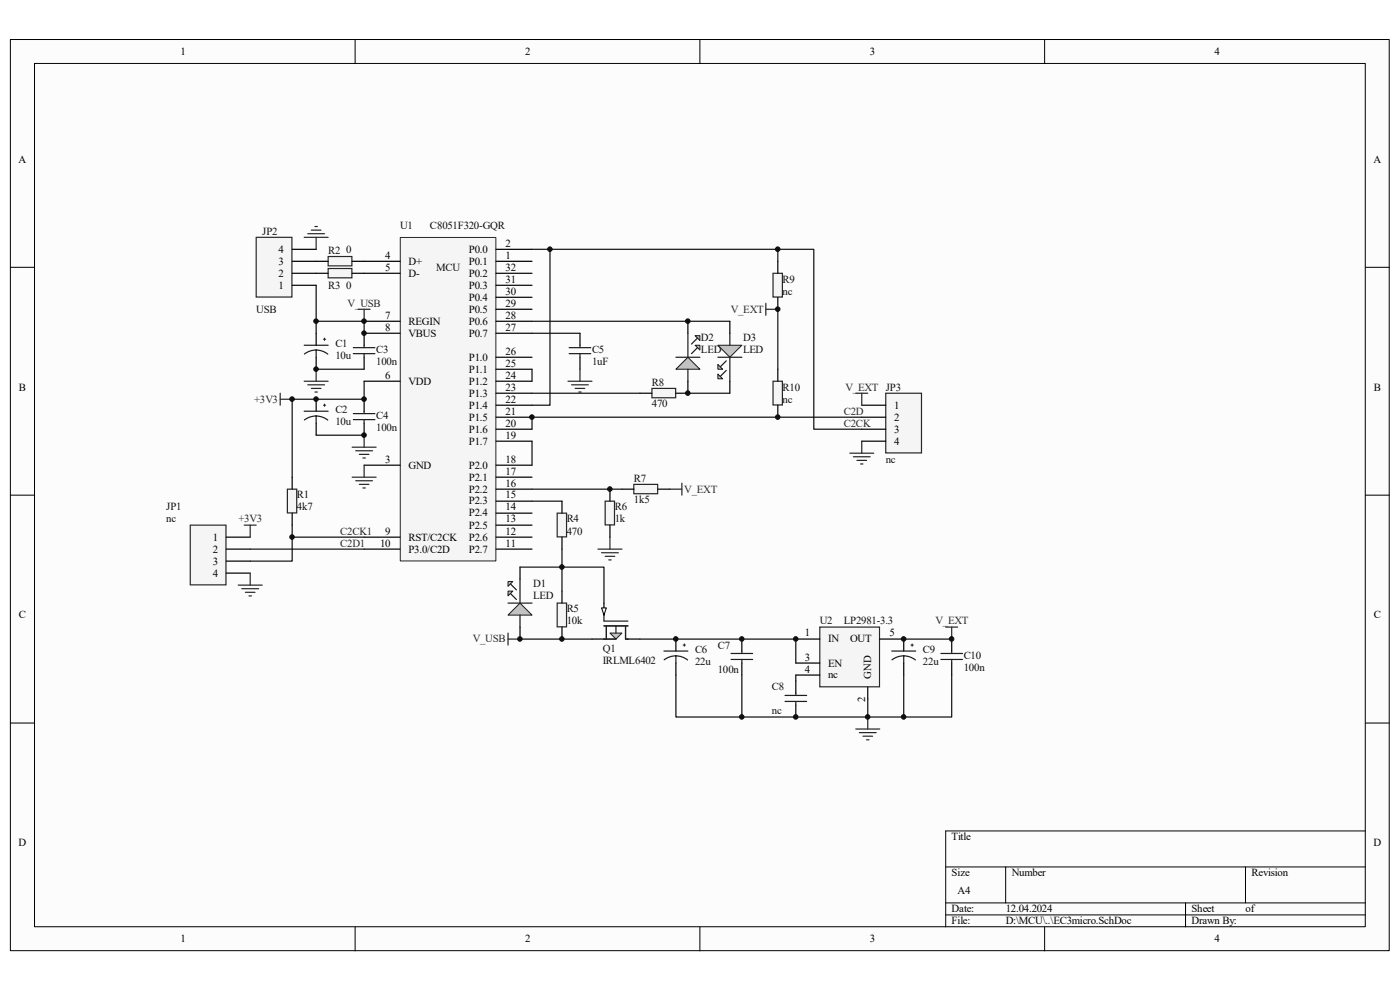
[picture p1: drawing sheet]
<svg xmlns="http://www.w3.org/2000/svg" width="297mm" height="210mm" viewBox="0 0 297 210" stroke-linecap="round" stroke-linejoin="round" font-family="sans-serif">
<path d="M2.2 8.4h292.5v193.3h-292.5z" fill="#fcfcfc"/>
<path d="M2.2 8.4h292.5v193.3h-292.5z" fill="none" stroke="#000" stroke-width=".21"/>
<path d="M7.4 13.5h282.2v183.1h-282.2z" fill="#fcfcfc"/>
<g fill="none" stroke="#000" stroke-width=".21">
<path d="M7.3 13.5h282.3v183.1h-282.3zM75.3 8.4v5.1M148.5 8.4v5.1M221.6 8.4v5.1M2.2 56.7h5.1M289.7 56.7h5.1M2.2 105h5.1M289.7 105h5.1M2.2 153.4h5.1M289.7 153.4h5.1M289.7 176.3h-89.1v20.3M75.3 196.6v5.1"/>
<path d="M148.5 196.6v5.1M200.6 183.9h89.1M200.6 191.5h89.1M200.6 194.1h89.1M213.4 183.9v7.6M221.6 196.6v5.1M251.5 191.5v5.1M264.2 183.9v7.6"/>
</g>
<path d="M85 50.4h20.2v68.6h-20.2z" fill="#f5f5f5"/>
<path d="M84.9 50.4h20.3v68.6h-20.3z" fill="none" stroke="#262626" stroke-width=".21"/>
<g fill="none" stroke="#000" stroke-width=".25">
<path d="M77.2 55.4h7.7M77.2 58h7.7M105.2 55.4h7.7M105.2 52.9h7.7M105.2 58h7.7M67.1 70.7v2.5M67.1 75.8v2.5M77.2 68.2h7.7M77.2 75.8v2.5M84.9 70.7h-7.7v2.5M105.2 68.2h7.7M105.2 70.7h7.7"/>
<path d="M105.2 78.3h7.7M105.2 75.8h7.7M105.2 65.6h7.7M105.2 63.1h7.7M105.2 60.5h7.7M123 70.7v2.5M123 75.8v2.5M67.1 84.7v2.5M67.1 89.8v2.5M77.2 98.7h7.7M77.2 80.9h7.7M77.2 84.7v2.5"/>
<path d="M77.2 89.8v2.5M105.2 98.7h7.7M105.2 80.9h7.7M105.2 93.6h7.7M105.2 91.1h7.7M105.2 88.5h7.7M105.2 86h7.7M105.2 83.4h7.7M77.2 113.9h7.7M77.2 116.5h7.7M105.2 113.9h7.7M105.2 116.5h7.7"/>
<path d="M105.2 111.4h7.7M105.2 108.9h7.7M105.2 106.3h7.7M105.2 103.8h7.7M105.2 101.2h7.7"/>
</g>
<path d="M116.7 52.9v33.1h-3.8M67.1 78.3h10.1M77.2 68.2v2.5M67.1 92.3h10.1M112.9 93.6v5.1" fill="none" stroke="#0e0e0e" stroke-width=".25"/>
<g fill="none" stroke="#262626" stroke-width=".25">
<path d="M64.5 50.3h5.1M65.3 49.6h3.6M66.1 48.8h2M66.8 48.1h.5M67.1 50.3v2.6M67.1 78.3v2.6M123 78.3v2.6M59.4 83.4v2.6M59.4 84.7h2.6M64.5 80.9h5.1M65.3 81.6h3.6M66.1 82.4h2"/>
<path d="M66.8 83.2h.5M74.7 94.9h5.1M75.5 95.6h3.5M76.2 96.4h2.1M77 97.2h.5M77.2 92.3v2.6M77.2 98.7v2.5M120.5 80.9h5.1M121.3 81.6h3.5M122 82.4h2.1M122.8 83.2h.5M180.3 96.1h5.1"/>
<path d="M181 96.9h3.6M181.8 97.7h2M182.6 98.4h.5M182.8 93.6v2.5M74.7 101.2h5.1M75.5 102h3.5M76.2 102.8h2.1M77 103.5h.5M126.9 116.5h5M127.6 117.3h3.6M128.4 118h2M129.1 118.8h.6"/>
<path d="M129.4 113.9v2.6"/>
</g>
<g fill="none" stroke="#1c1c1c" stroke-width=".25">
<path d="M64.5 73.2h5.1M67.1 74.3v1.5M67.1 74.3l1.5 .3 .9 .5M67.1 74.3l-1.1 .1-1.4 .7M75 75h4.5M75 73.7h4.5M77.2 73.2v.5M77.2 75v.8M120.8 75h4.5M120.8 73.7h4.5M123 73.2v.5M123 75v.8"/>
<path d="M64.5 87.2h5.1M67.1 88.3v1.5M67.1 88.3l1.5 .3 .9 .5M67.1 88.3l-1.1 .1-1.4 .7M75 89h4.5M75 87.7h4.5M77.2 87.2v.5M77.2 89v.8"/>
</g>
<path d="M68.6 72h.5M68.9 71.7v.5M68.6 86h.5M68.9 85.7v.5" fill="none" stroke="#1c1c1c" stroke-width=".21"/>
<g fill="#c0c0c0" stroke="#1c1c1c" stroke-width=".21">
<path d="M110.3 127.9l2.6 2.6h-5.1z"/>
<path d="M107.8 125.4h1l-1 1z"/>
<path d="M107.8 123.4h1l-1 1z"/>
</g>
<path d="M107.8 127.9h5.1M108.3 125.9l1.3 1.3M108.3 123.9l1.3 1.2M110.3 122.9v5M110.3 130.5v2.5" fill="none" stroke="#1c1c1c" stroke-width=".25"/>
<path d="M110.3 120.3v2.6M110.3 133v2.6" fill="none" stroke="#000" stroke-width=".25"/>
<g fill="#c0c0c0" stroke="#1c1c1c" stroke-width=".21">
<path d="M145.9 75.8l2.6 2.5h-5.1z"/>
<path d="M147.5 73.2h1v1.1z"/>
<path d="M147.5 71.2h1v1z"/>
</g>
<path d="M143.4 75.8h5.1M145.9 70.7v5.1M145.9 78.3v2.6M148 73.7l-1.3 1.3M148 71.7l-1.3 1.3" fill="none" stroke="#1c1c1c" stroke-width=".25"/>
<path d="M145.9 68.2v2.5M145.9 80.9v2.5" fill="none" stroke="#000" stroke-width=".25"/>
<g fill="#c0c0c0" stroke="#1c1c1c" stroke-width=".21">
<path d="M152.3 73.2h5.1l-2.6 2.6z"/>
<path d="M152.3 77.3l1 1h-1z"/>
<path d="M152.3 79.3l1 1.1h-1z"/>
</g>
<g fill="none" stroke="#1c1c1c" stroke-width=".25">
<path d="M152.3 75.8h5.1M154.1 76.5l-1.3 1.3M154.1 78.6l-1.3 1.3M154.8 70.7v2.5M154.8 75.8v5.1M155.1 139.9h4.6M155.1 138.6h4.6M157.4 138.1v.5M157.4 139.9v.8M189.2 138.1h5.1M191.7 139.1v1.6M191.7 139.1l1.6 .4 .9 .5"/>
<path d="M191.7 139.1l-1 .2-1.5 .7M199.6 139.9h4.6M199.6 138.6h4.6M201.9 138.1v.5M201.9 139.9v.8"/>
</g>
<path d="M154.8 68.2v2.5M154.8 80.9v2.5M157.4 135.6v2.5M191.7 135.6v2.5M201.9 135.6v2.5M157.4 140.7v2.5M191.7 140.7v2.5M201.9 140.7v2.5" fill="none" stroke="#000" stroke-width=".25"/>
<path d="M76 65.6h2.5M77.2 65.6v2.6M107.8 134.3v2.5M107.8 135.6h2.5M181.6 154.7h5M182.3 155.4h3.6M183.1 156.2h2M183.8 156.9h.6M184.1 152.1v2.6" fill="none" stroke="#262626" stroke-width=".25"/>
<path d="M112.9 78.3v2.6M112.9 68.2h41.9M112.9 70.7h10.1M145.9 83.4h8.9" fill="none" stroke="#0e0e0e" stroke-width=".25"/>
<path d="M193.3 136.8h.5M193.5 136.6v.5" fill="none" stroke="#1c1c1c" stroke-width=".21"/>
<path d="M173.9 133h12.7v12.7h-12.7z" fill-rule="evenodd" fill="#f5f5f5" stroke="#262626" stroke-width=".25"/>
<path d="M168.8 135.6h5.1M186.6 135.6h5.1M168.8 140.7h5.1M168.8 143.2h5.1M184.1 145.7v2.6" fill="none" stroke="#000" stroke-width=".25"/>
<path d="M191.7 135.6h10.2M184.1 148.3v3.8M201.9 143.2v8.9h-10.2" fill="none" stroke="#0e0e0e" stroke-width=".25"/>
<path d="M200.6 133h2.6M201.9 133v2.6" fill="none" stroke="#262626" stroke-width=".25"/>
<path d="M129.4 134.3h2.5l-1.2 1.3z" fill="#c0c0c0" stroke="#1c1c1c" stroke-width=".21"/>
<path d="M128.1 132.8h5.1M128.1 135.6h2.6M128.1 130.5v1.3h5.1M128.6 132.8v2.8M130.7 132.8v1.5M132.7 132.8v2.8h.5" fill="none" stroke="#1c1c1c" stroke-width=".25"/>
<path d="M128.1 127.9v2.6" fill="none" stroke="#000" stroke-width=".25"/>
<path d="M127.6 129h1l-.5 1.5z" fill="#fcfcfc" stroke="#000" stroke-width=".21"/>
<path d="M125.6 135.6h2.5M133.2 135.6h2.6M143.4 135.6v2.5M143.4 140.7v2.5M168.8 144.5v2.5M168.8 149.6v2.5" fill="none" stroke="#000" stroke-width=".25"/>
<path d="M77.2 80.9v3.8h-15.2v16.5M112.9 106.3h6.3M119.2 116.5v3.8M110.3 120.3h8.9M110.3 135.6h15.3M119.2 120.3h8.9v7.6M135.8 135.6h33v5.1M143.4 143.2v8.9h14M157.4 143.2v8.9M168.8 143.2v1.3M191.7 143.2v8.9h-34.3" fill="none" stroke="#0e0e0e" stroke-width=".25"/>
<path d="M140.8 138.1h5.1M143.4 139.1l1.5 .4 1 .5M143.4 139.1l-1.1 .2-1.4 .7M143.4 139.1v1.6M166.5 148.8h4.6M166.5 147.5h4.6M168.8 147v.5M168.8 148.8v.8" fill="none" stroke="#1c1c1c" stroke-width=".25"/>
<path d="M144.9 136.8h.5M145.2 136.6v.5" fill="none" stroke="#1c1c1c" stroke-width=".21"/>
<path d="M142.1 103.8h2.6M144.7 102.5v2.5" fill="none" stroke="#262626" stroke-width=".25"/>
<path d="M40.4 111.4h7.5v12.7h-7.5z" fill-rule="evenodd" fill="#f5f5f5" stroke="#262626" stroke-width=".25"/>
<path d="M48 113.9h5.1M48 116.5h5.1M48 119h5.1M48 121.6h5.1" fill="none" stroke="#000" stroke-width=".25"/>
<path d="M187.9 83.4h7.6v12.7h-7.6z" fill-rule="evenodd" fill="#f5f5f5" stroke="#262626" stroke-width=".25"/>
<path d="M182.8 86h5.1M182.8 88.5h5.1M182.8 91.1h5.1M182.8 93.6h5.1" fill="none" stroke="#000" stroke-width=".25"/>
<path d="M162.5 64.3v2.6M162.5 65.6h2.5M181.6 83.4h2.5M182.8 83.4v2.6M51.8 111.4h2.6M53.1 111.4v2.5M50.5 124.1h5.1M51.3 124.9h3.6M52.1 125.7h2M52.8 126.4h.5M53.1 121.6v2.5" fill="none" stroke="#262626" stroke-width=".25"/>
<path d="M112.9 52.9h59.7v38.2h10.2M182.8 88.5h-69.9v2.6M53.1 116.5h24.1" fill="none" stroke="#0e0e0e" stroke-width=".25"/>
<path d="M54.4 50.3h7.5v12.7h-7.5z" fill-rule="evenodd" fill="#f5f5f5" stroke="#262626" stroke-width=".25"/>
<path d="M62 58h5.1M62 55.4h5.1M62 52.9h5.1M62 60.5h5.1" fill="none" stroke="#000" stroke-width=".25"/>
<path d="M61 103.8h2v5h-2z" fill-rule="evenodd" fill="#f5f5f5" stroke="#262626" stroke-width=".25"/>
<path d="M62 101.2v2.6M62 108.9v2.5" fill="none" stroke="#000" stroke-width=".25"/>
<path d="M69.6 54.4h5.1v2h-5.1z" fill-rule="evenodd" fill="#f5f5f5" stroke="#262626" stroke-width=".25"/>
<path d="M67.1 55.4h2.5M74.7 55.4h2.5" fill="none" stroke="#000" stroke-width=".25"/>
<path d="M69.6 57h5.1v1.9h-5.1z" fill-rule="evenodd" fill="#f5f5f5" stroke="#262626" stroke-width=".25"/>
<path d="M67.1 58h2.5M74.7 58h2.5" fill="none" stroke="#000" stroke-width=".25"/>
<path d="M138.3 82.4h5v2h-5z" fill-rule="evenodd" fill="#f5f5f5" stroke="#262626" stroke-width=".25"/>
<path d="M135.8 83.4h2.5M143.4 83.4h2.5" fill="none" stroke="#000" stroke-width=".25"/>
<path d="M134.5 102.8h5v1.9h-5z" fill-rule="evenodd" fill="#f5f5f5" stroke="#262626" stroke-width=".25"/>
<path d="M131.9 103.8h2.6M139.6 103.8h2.5" fill="none" stroke="#000" stroke-width=".25"/>
<path d="M128.4 106.3h2v5.1h-2z" fill-rule="evenodd" fill="#f5f5f5" stroke="#262626" stroke-width=".25"/>
<path d="M129.4 103.8v2.5M129.4 111.4v2.5" fill="none" stroke="#000" stroke-width=".25"/>
<path d="M118.2 108.9h2v5h-2z" fill-rule="evenodd" fill="#f5f5f5" stroke="#262626" stroke-width=".25"/>
<path d="M119.2 106.3v2.6M119.2 113.9v2.6" fill="none" stroke="#000" stroke-width=".25"/>
<path d="M118.2 127.9h2v5.1h-2z" fill-rule="evenodd" fill="#f5f5f5" stroke="#262626" stroke-width=".25"/>
<path d="M119.2 125.4v2.5M119.2 133v2.6" fill="none" stroke="#000" stroke-width=".25"/>
<path d="M164 58h2v5h-2z" fill-rule="evenodd" fill="#f5f5f5" stroke="#262626" stroke-width=".25"/>
<path d="M165 55.4v2.6M165 63.1v2.5" fill="none" stroke="#000" stroke-width=".25"/>
<path d="M164 80.9h2v5h-2z" fill-rule="evenodd" fill="#f5f5f5" stroke="#262626" stroke-width=".25"/>
<path d="M165 78.3v2.6M165 86v2.5" fill="none" stroke="#000" stroke-width=".25"/>
<path d="M165 52.9v2.5M67.1 60.5v10.2M67.1 68.2h10.1M165 65.6v12.7M112.9 83.4h22.9M62 113.9v5.1h-8.9M62 113.9h15.2M62 111.4v2.5M112.9 103.8h19M119.2 120.3v5.1" fill="none" stroke="#0e0e0e" stroke-width=".25"/>
<g fill="#0e0e0e" stroke="#0e0e0e" stroke-width=".21">
<circle cx="62" cy="113.9" r=".48"/>
<circle cx="62" cy="84.7" r=".48"/>
<circle cx="67" cy="84.7" r=".48"/>
<circle cx="67" cy="78.3" r=".48"/>
<circle cx="67" cy="68.1" r=".48"/>
<circle cx="77.2" cy="92.3" r=".48"/>
<circle cx="77.2" cy="84.7" r=".48"/>
<circle cx="77.2" cy="70.7" r=".48"/>
<circle cx="77.2" cy="68.1" r=".48"/>
<circle cx="110.3" cy="135.5" r=".48"/>
<circle cx="112.8" cy="88.5" r=".48"/>
<circle cx="116.7" cy="52.9" r=".48"/>
<circle cx="119.2" cy="135.5" r=".48"/>
<circle cx="119.2" cy="120.3" r=".48"/>
<circle cx="129.4" cy="103.7" r=".48"/>
<circle cx="143.4" cy="135.5" r=".48"/>
<circle cx="145.9" cy="83.4" r=".48"/>
<circle cx="145.9" cy="68.1" r=".48"/>
<circle cx="157.4" cy="152.1" r=".48"/>
<circle cx="157.4" cy="135.5" r=".48"/>
<circle cx="165" cy="88.5" r=".48"/>
<circle cx="165" cy="65.6" r=".48"/>
<circle cx="165" cy="52.9" r=".48"/>
<circle cx="168.8" cy="152.1" r=".48"/>
<circle cx="168.8" cy="135.5" r=".48"/>
<circle cx="184.1" cy="152.1" r=".48"/>
<circle cx="191.7" cy="152.1" r=".48"/>
<circle cx="191.7" cy="135.5" r=".48"/>
<circle cx="201.9" cy="135.5" r=".48"/>
</g>
<g font-size="2.3">
<text x="38.3" y="11.6">1</text>
<text x="111.4" y="11.6">2</text>
<text x="184.5" y="11.6">3</text>
<text x="257.7" y="11.6">4</text>
<text x="3.9" y="34.5">A</text>
<text x="291.4" y="34.5">A</text>
<text x="59.1" y="53.6">4</text>
<text x="99.5" y="53.6">P0.0</text>
<text x="107.3" y="52.3">2</text>
<text x="59.1" y="58.7">2</text>
<text x="59.1" y="56.1">3</text>
<text x="81.7" y="54.9">4</text>
<text x="81.7" y="57.4">5</text>
<text x="86.7" y="56.1">D+</text>
<text x="86.7" y="58.7">D-</text>
<text x="99.5" y="56.1">P0.1</text>
<text x="99.5" y="58.7">P0.2</text>
<text x="107.3" y="54.9">1</text>
<text x="107.3" y="60">31</text>
<text x="107.3" y="57.4">32</text>
<text x="59.1" y="61.3">1</text>
<text x="99.5" y="63.8">P0.4</text>
<text x="99.5" y="61.3">P0.3</text>
<text x="107.3" y="65.1">29</text>
<text x="107.3" y="62.5">30</text>
<text x="81.7" y="67.6">7</text>
<text x="81.7" y="70.1">8</text>
<text x="86.7" y="68.9">REGIN</text>
<text x="86.7" y="71.4">VBUS</text>
<text x="99.5" y="71.4">P0.7</text>
<text x="99.5" y="68.9">P0.6</text>
<text x="99.5" y="66.3">P0.5</text>
<text x="107.3" y="70.1">27</text>
<text x="107.3" y="67.6">28</text>
<text x="99.5" y="76.5">P1.0</text>
<text x="107.3" y="77.8">25</text>
<text x="107.3" y="75.2">26</text>
<text x="4" y="82.8">B</text>
<text x="81.7" y="80.3">6</text>
<text x="86.7" y="81.6">VDD</text>
<text x="99.5" y="81.6">P1.2</text>
<text x="99.5" y="79">P1.1</text>
<text x="107.3" y="82.8">23</text>
<text x="107.3" y="80.3">24</text>
<text x="291.5" y="82.8">B</text>
<text x="99.5" y="89.2">P1.5</text>
<text x="99.5" y="86.7">P1.4</text>
<text x="99.5" y="84.1">P1.3</text>
<text x="107.3" y="88">21</text>
<text x="107.3" y="85.4">22</text>
<text x="189.7" y="86.7">1</text>
<text x="189.7" y="89.2">2</text>
<text x="99.5" y="94.3">P1.7</text>
<text x="99.5" y="91.8">P1.6</text>
<text x="107.3" y="93">19</text>
<text x="107.3" y="90.5">20</text>
<text x="189.7" y="91.8">3</text>
<text x="189.7" y="94.3">4</text>
<text x="81.7" y="98.1">3</text>
<text x="86.7" y="99.4">GND</text>
<text x="99.5" y="101.9">P2.1</text>
<text x="99.5" y="99.4">P2.0</text>
<text x="107.3" y="100.7">17</text>
<text x="107.3" y="98.1">18</text>
<text x="99.5" y="107">P2.3</text>
<text x="99.5" y="104.5">P2.2</text>
<text x="107.3" y="105.7">15</text>
<text x="107.3" y="103.2">16</text>
<text x="81.7" y="113.4">9</text>
<text x="99.5" y="112.1">P2.5</text>
<text x="99.5" y="109.6">P2.4</text>
<text x="107.3" y="113.4">12</text>
<text x="107.3" y="110.8">13</text>
<text x="107.3" y="108.3">14</text>
<text x="45.1" y="114.7">1</text>
<text x="45.1" y="117.2">2</text>
<text x="45.1" y="119.8">3</text>
<text x="80.6" y="116">10</text>
<text x="86.7" y="114.7">RST/C2CK</text>
<text x="86.7" y="117.2">P3.0/C2D</text>
<text x="99.5" y="117.2">P2.7</text>
<text x="99.5" y="114.7">P2.6</text>
<text x="107.3" y="116">11</text>
<text x="45.1" y="122.3">4</text>
<text x="4" y="131.2">C</text>
<text x="291.5" y="131.2">C</text>
<text x="170.8" y="135">1</text>
<text x="175.7" y="136.3">IN</text>
<text x="180.3" y="136.3">OUT</text>
<text x="188.7" y="135">5</text>
<text x="170.8" y="140.1">3</text>
<text x="170.8" y="142.7">4</text>
<text x="175.7" y="141.4">EN</text>
<text x="175.7" y="143.9">nc</text>
<text x="184.8" y="144" transform="rotate(-90 184.8 144)">GND</text>
<text x="183.6" y="148.9" transform="rotate(-90 183.6 148.9)">2</text>
<text x="3.9" y="179.5">D</text>
<text x="201.9" y="178.3">Title</text>
<text x="291.4" y="179.5">D</text>
<text x="201.9" y="185.9">Size</text>
<text x="214.6" y="185.9">Number</text>
<text x="265.5" y="185.9">Revision</text>
<text x="203.2" y="189.7">A4</text>
<text x="201.9" y="193.5">Date:</text>
<text x="201.9" y="196.1">File:</text>
<text x="213.4" y="193.5">12.04.2024</text>
<text x="213.4" y="196.1">D:\MCU\..\EC3micro.SchDoc</text>
<text x="252.8" y="196.1">Drawn By:</text>
<text x="252.8" y="193.5">Sheet</text>
<text x="264.2" y="193.5">of</text>
<text x="38.3" y="199.9">1</text>
<text x="111.4" y="199.9">2</text>
<text x="184.5" y="199.9">3</text>
<text x="257.7" y="199.9">4</text>
</g>
<g font-size="2.3" fill="#0e0e0e">
<text x="55.6" y="49.8">JP2</text>
<text x="69.6" y="53.8">R2</text>
<text x="73.4" y="53.6">0</text>
<text x="84.9" y="48.5">U1</text>
<text x="91.2" y="48.5">C8051F320-GQR</text>
<text x="92.5" y="57.4">MCU</text>
<text x="166" y="60">R9</text>
<text x="69.6" y="61.3">R3 0</text>
<text x="166" y="62.5">nc</text>
<text x="54.4" y="66.3">USB</text>
<text x="71.2" y="73.7">C1</text>
<text x="71.2" y="76.2">10u</text>
<text x="79.8" y="75">C3</text>
<text x="79.8" y="77.5">100n</text>
<text x="125.6" y="75">C5</text>
<text x="125.6" y="77.5">1uF</text>
<text x="148.7" y="72.4">D2</text>
<text x="148.7" y="75">LED</text>
<text x="157.6" y="72.4">D3</text>
<text x="157.6" y="75">LED</text>
<text x="138.3" y="81.8">R8</text>
<text x="166" y="82.8">R10</text>
<text x="71.2" y="87.7">C2</text>
<text x="79.8" y="89">C4</text>
<text x="138.3" y="86.4">470</text>
<text x="166" y="85.4">nc</text>
<text x="71.2" y="90.3">10u</text>
<text x="79.8" y="91.5">100n</text>
<text x="187.9" y="98.1">nc</text>
<text x="63" y="105.7">R1</text>
<text x="134.5" y="102.2">R7</text>
<text x="134.5" y="106.8">1k5</text>
<text x="35.3" y="108.3">JP1</text>
<text x="35.3" y="110.8">nc</text>
<text x="63" y="108.3">4k7</text>
<text x="120.2" y="110.8">R4</text>
<text x="120.2" y="113.4">470</text>
<text x="130.4" y="108.3">R6</text>
<text x="130.4" y="110.8">1k</text>
<text x="113.1" y="124.6">D1</text>
<text x="113.1" y="127.1">LED</text>
<text x="120.2" y="129.9">R5</text>
<text x="120.2" y="132.5">10k</text>
<text x="152.3" y="137.6">C7</text>
<text x="173.9" y="132.5">U2</text>
<text x="179" y="132.5">LP2981-3.3</text>
<text x="127.9" y="138.3">Q1</text>
<text x="127.9" y="140.9">IRLML6402</text>
<text x="147.4" y="138.6">C6</text>
<text x="147.4" y="141.1">22u</text>
<text x="152.3" y="142.7">100n</text>
<text x="195.8" y="138.6">C9</text>
<text x="195.8" y="141.1">22u</text>
<text x="204.5" y="139.9">C10</text>
<text x="204.5" y="142.4">100n</text>
<text x="163.7" y="146.5">C8</text>
<text x="163.7" y="151.6">nc</text>
</g>
<g font-size="2.3" fill="#262626">
<text x="73.7" y="65.1">V_USB</text>
<text x="155" y="66.3">V_EXT</text>
<text x="179.4" y="82.8">V_EXT JP3</text>
<text x="53.9" y="85.4">+3V3</text>
<text x="179" y="88">C2D</text>
<text x="179" y="90.5">C2CK</text>
<text x="145.2" y="104.5">V_EXT</text>
<text x="50.6" y="110.8">+3V3</text>
<text x="72.2" y="113.4">C2CK1</text>
<text x="72.2" y="116">C2D1</text>
<text x="100.3" y="136.3">V_USB</text>
<text x="198.5" y="132.5">V_EXT</text>
</g>
</svg>
